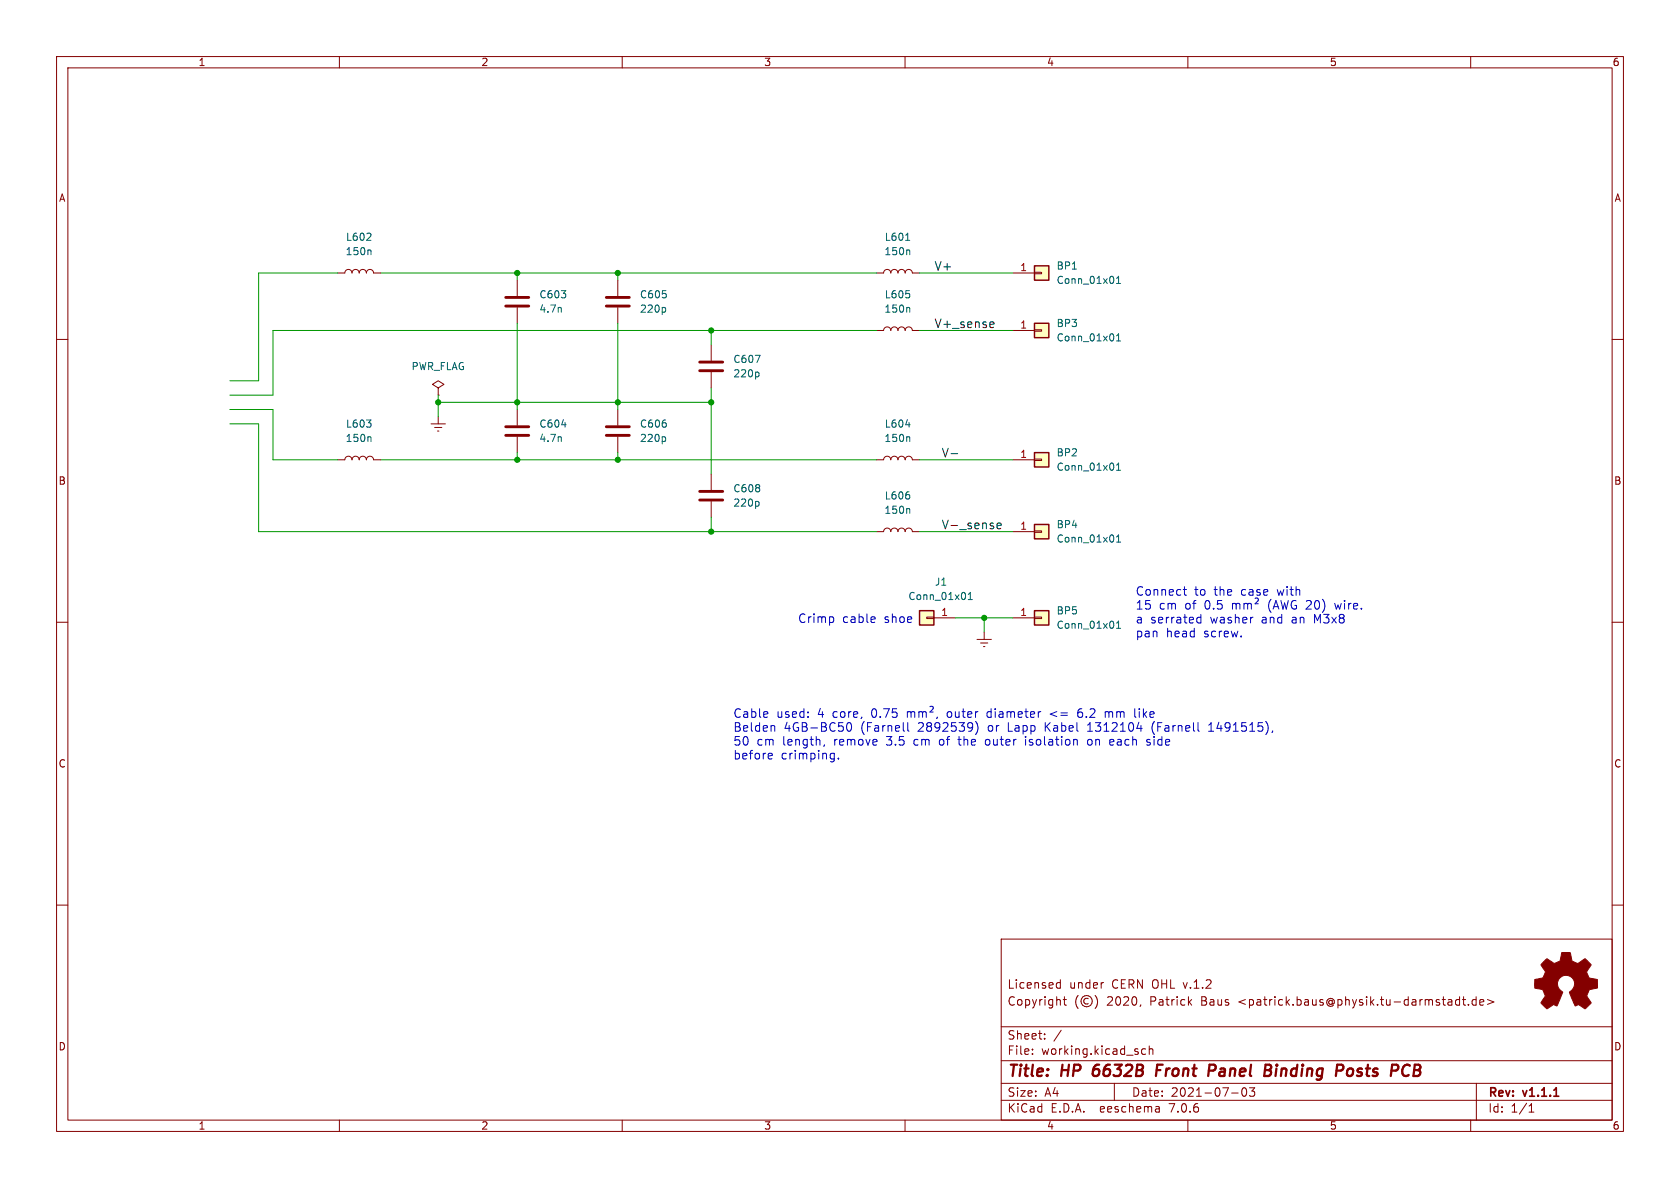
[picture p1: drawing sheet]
<svg xmlns="http://www.w3.org/2000/svg" width="297mm" height="210mm" viewBox="0 0 297 210" stroke-linecap="round" stroke-linejoin="round" font-family="sans-serif">
<g fill="none" stroke="#840000" stroke-width=".18">
<path d="M10 10h277v190h-277zM12 12h273v186h-273zM60 10v2M110 10v2M160 10v2M210 10v2M260 10v2M10 60h2M59.7 48.3h1.3a.64 .64 0 0 1 .6-.7 .64 .64 0 0 1 .6 .7 .64 .64 0 0 1 .7-.7 .64 .64 0 0 1 .6 .7 .64 .64 0 0 1 .6-.7 .64 .64 0 0 1 .7 .7 .64 .64 0 0 1 .6-.7 .64 .64 0 0 1 .6 .7h1.3M91.4 49.5v2.8M91.4 54.4v2.8M109.2 49.5v2.8"/>
<path d="M109.2 54.4v2.8M154.9 48.3h1.3a.64 .64 0 0 1 .6-.7 .64 .64 0 0 1 .7 .7 .64 .64 0 0 1 .6-.7 .64 .64 0 0 1 .6 .7 .64 .64 0 0 1 .7-.7 .64 .64 0 0 1 .6 .7 .64 .64 0 0 1 .7-.7 .64 .64 0 0 1 .6 .7h1.3M154.9 58.4h1.3a.64 .64 0 0 1 .6-.6 .64 .64 0 0 1 .7 .6 .64 .64 0 0 1 .6-.6 .64 .64 0 0 1 .6 .6 .64 .64 0 0 1 .7-.6 .64 .64 0 0 1 .6 .6 .64 .64 0 0 1 .7-.6 .64 .64 0 0 1 .6 .6h1.3M179.1 48.3h3.8M179.1 58.4h3.8M182.9 58.3h1.2v.2h-1.2zM182.9 48.1h1.2v.3h-1.2zM285 60h2M76.2 74.9h2.5M76.8 75.6h1.3M77.3 76.2h.3M77.5 68.6l1-.7-1-.6-1 .6 1 .7v1.3"/>
<path d="M77.5 69.9h.1M77.5 73.7v1.2M91.4 72.4v2.8M91.4 77.2v2.8M109.2 72.4v2.8M109.2 77.2v2.8M125.7 61v2.8M125.7 65.8v2.8M59.7 81.3h1.3a.64 .64 0 0 1 .6-.7 .64 .64 0 0 1 .6 .7 .64 .64 0 0 1 .7-.7 .64 .64 0 0 1 .6 .7 .64 .64 0 0 1 .6-.7 .64 .64 0 0 1 .7 .7 .64 .64 0 0 1 .6-.7 .64 .64 0 0 1 .6 .7h1.3M125.7 83.8v2.8M125.7 88.6v2.8M154.9 81.3h1.3a.64 .64 0 0 1 .6-.7 .64 .64 0 0 1 .7 .7 .64 .64 0 0 1 .6-.7 .64 .64 0 0 1 .6 .7 .64 .64 0 0 1 .7-.7 .64 .64 0 0 1 .6 .7 .64 .64 0 0 1 .7-.7 .64 .64 0 0 1 .6 .7h1.3"/>
<path d="M154.9 94h1.3a.64 .64 0 0 1 .6-.7 .64 .64 0 0 1 .7 .7 .64 .64 0 0 1 .6-.7 .64 .64 0 0 1 .6 .7 .64 .64 0 0 1 .7-.7 .64 .64 0 0 1 .6 .7 .64 .64 0 0 1 .7-.7 .64 .64 0 0 1 .6 .7h1.3M179.1 81.3h3.8M179.1 94h3.8M182.9 81.2h1.2v.2h-1.2zM182.9 93.9h1.2v.2h-1.2zM10 110h2M163.8 109.1h1.3v.2h-1.3zM165.1 109.2h3.8M172.7 113h2.6M173.4 113.7h1.2M173.9 114.3h.2M174 111.8v1.2"/>
<path d="M179.1 109.2h3.8M182.9 109.1h1.2v.2h-1.2zM285 110h2M10 160h2M285 160h2M177 166h108v32h-108zM186.9 174.6h.6M186.9 173.8h.6M187.5 173.2v1.5M188 176.7h.5M188.2 176.2v1.3l.3 .2M190.6 176a1.72 1.72 0 0 0 0 2.3"/>
<path d="M192.4 176.6a.52 .52 0 0 0-.8 .4 .52 .52 0 0 0 .8 .4M193.6 176a1.72 1.72 0 0 1 0 2.3M195 173.7h.1M201.7 177.6l-.2 .3M210.2 177.1l.5 .6M210.7 176.7l-.6 .6M258 176.8l-.4-.1-.3 .3v.4l.2 .2h.5M258 176.2v1.5M258.5 176.7h.6M258.7 176.2v1.3l.4 .2M259.6 177.6v.1M261 176.8l-.5-.1-.3 .3v.4l.2 .2h.6"/>
<path d="M261 176.2v1.5M261.6 177.2l.7-.1-.1-.3-.4-.1-.2 .2 .1 .7h.5M263 176.7l1.1 .4-1.1 .5M60 198v2M110 198v2M160 198v2M177 194.5h108M177 191.5h108M177 187.5h108M177 181.5h108M182.5 186.3v.1M182.5 185.5v.1"/>
<path d="M184.7 183.6v.1M184.7 182.8v.1M187.6 182.1l-1.3 2M197 191.5v3M202.5 185.5l-.4-.1-.3 .3v.4l.2 .2h.5M203.2 185.5l.2-.1 .3 .1 .1 .9M203.2 184.9v1.5M204.9 195.7l.1 .9M205 196.5l-.2 .1M205 196h-.2M210 198v2M217.7 193.2h1.2"/>
<path d="M219.7 192.4l.2-.1a.81 .81 0 0 1 .6 .6 .81 .81 0 0 1-.3 .8l-.2 .1a.81 .81 0 0 1-.3-1.4zM220.9 192.3h.9l-.5 .6 .4 .1v.7l-.2 .1h-.4l-.2-.1M260 198v2M261 191.5v6.5M270.3 196.6h.9M270.3 195.5l.4-.4v1.5"/>
<circle cx="192.1" cy="177" r="1"/>
</g>
<path d="M274.7 193.8h.9" fill="none" stroke="#840000" stroke-width=".3"/>
<g fill="none" stroke="#840000" stroke-width=".4">
<path d="M193.4 188.7l-.2 1.1 .3 .4M193.4 189.1l-.2 .3M204.5 189.2h.6M205.6 188.2h-1l-.3 2M213.8 188.2l1 .1a.58 .58 0 0 1-.3 1h-.8M224.6 189.4l.1 .4M224.7 188.4v.2l-.1 .4M225.7 188.9l-.2 1.3M225.7 188.2v.2M225.7 188.2l-.1 .1 .1 .1M225.7 188.2l.1 .1-.1 .1M238.2 189.3a.55 .55 0 0 1 .5-.4 .55 .55 0 0 1 .5 .4v.5a.57 .57 0 0 1-1 .2"/>
<path d="M248.7 188.2l.5 .2M249 190l-.4 .2M250.1 188.2l-.2 2h.7"/>
</g>
<g fill="none" stroke="#006464" stroke-width=".18">
<path d="M64.8 42.5h.8M65.4 44.2l.2 .2v.6M65.5 41.3v.5M99.2 54.4v.8M117.4 54.3l.3 .3v.3l-.3 .3M160.1 42.5h.7M160.7 44.2l.1 .2v.6M160.7 54.3l.1 .2v.7M160.8 52v.5M197.4 49.2l.3-.4v1.3M197.4 59.4l.3-.4v1.3M197.4 50.1h.7"/>
<path d="M64.8 74.2h.8l-.4 .5M65.4 77.2l.2 .2v.6M65.5 74.8v.6M99.2 77.3v.7M99.3 75.1h.8M117.4 77.2l.3 .2v.4l-.3 .2M133.5 62.8h.9l-.6 1.3M133.9 65.8l.3 .2v.4l-.3 .2M160.1 75.1h.8M160.7 77.2l.1 .2v.6M197.4 60.3h.7M133.9 88.6l.3 .3v.3l-.3 .3"/>
<path d="M160.7 89.9l.1 .2v.6M160.8 87.5v.6M197.4 83.1h.7M197.4 82.2l.3-.3v1.2M197.4 94.9l.3-.3v1.2M197.4 95.8h.7M171.2 106h.7M171.2 105.1l.3-.4v1.3M197.4 110.2l.3-.4v1.3M197.4 111.1h.7"/>
</g>
<path d="M272.9 170l.6-.5 .9 .6a.62 .62 0 0 0 1 0l.2-.1a1.62 1.62 0 0 0 .4-1.4l.1-.2h1.5l.2 .8a.74 .74 0 0 0 .6 .9l.5 .2 1.3-.8 1.1 1-.4 .7a.75 .75 0 0 0-.2 1.2l.2 .5 1.5 .3v1.5l-1.4 .2-.1 .2a1.23 1.23 0 0 0-.3 1.2l.7 1-.1 .1-1 .9-.8-.5a.54 .54 0 0 0-.9 0l-1-2.3a2.33 2.33 0 0 0 .8-2 1.54 1.54 0 0 0-2.5-.7 1.54 1.54 0 0 0 .5 2.6l-1.1 2.4a.69 .69 0 0 0-1.1 .2l-.6 .3-1.1-1 .8-1.2-.2-.6a.71 .71 0 0 0-.9-.7l-.8-.2v-1.4l.5-.1a1.11 1.11 0 0 0 1.2-.7 .72 .72 0 0 0-.2-1.2l-.4-.7z" fill="#840000" stroke="#840000" stroke-width=".18"/>
<path d="M89.4 54.1h4.1M89.4 52.6h4.1M107.2 54.1h4.1M107.2 52.6h4.1M89.4 77h4.1M89.4 75.4h4.1M107.2 77h4.1M107.2 75.4h4.1M123.7 65.5h4.1M123.7 64h4.1M123.7 88.4h4.1M123.7 86.9h4.1" fill="none" stroke="#840000" stroke-width=".51"/>
<g fill="#ffffc2" stroke="#ffffc2" stroke-width=".18">
<path d="M182.9 80h2.5v2.6h-2.5z"/>
<path d="M182.9 92.7h2.5v2.6h-2.5z"/>
<path d="M162.6 108h2.5v2.5h-2.5z"/>
<path d="M182.9 57.2h2.5v2.5h-2.5z"/>
<path d="M182.9 47h2.5v2.5h-2.5z"/>
<path d="M182.9 108h2.5v2.5h-2.5z"/>
</g>
<path d="M182.9 57.2h2.5v2.5h-2.5zM182.9 47h2.5v2.5h-2.5zM182.9 80h2.5v2.6h-2.5zM182.9 92.7h2.5v2.6h-2.5zM162.6 108h2.5v2.5h-2.5zM182.9 108h2.5v2.5h-2.5z" fill="none" stroke="#840000" stroke-width=".25"/>
<path d="M175.2 56.9l.5 .1v.3l-.7 .1M175.7 57.8l-.5 .1M168.1 80.2h1.2M176.3 93l.7-.2-.1-.3h-.4l-.2 .2v.7h.6" fill="none" stroke="#0f0f0f" stroke-width=".18"/>
<g fill="none" stroke="#0000c2" stroke-width=".18">
<path d="M147.2 109.1l.2 .2v.5l-.2 .2M154.5 109l.2 .4-.7 .1M154.6 110h-.1M209.2 104.2h.6M209.4 103.7v1.3l.4 .2M211.7 110.1h.6M211.7 109.2h.6M212.3 108.6v1.5M217.9 106.7v1M217.9 106.8l.4-.1 .2 .2M218.5 106.9l.3-.2h.3l.1 1M218.5 106.9v.8"/>
<path d="M219.9 106.8l.5-.1 .2 .2M219.9 106.7v1M220.6 106.9l.2-.2h.4v1M220.6 106.9v.8M222.5 106.1l-.6 .6h.6M236 106.7l.2 1M136 133.2h.5v.3l-.7 .2M136.5 134.1l-.5 .1M136.8 128.3l.2 .2v.8M145.8 131.6l-.2 .3M147.1 133.2h.4M147.5 134.1l-.4 .1"/>
<path d="M147.5 133.2v1.2l-.3 .3M148.2 134v.2M149.7 128v.7l.1 .4 .2 .2 .3-.1 .2-.2v-1M160.4 125.8v1M160.4 125.9l.4-.1 .3 .2M160.5 127.7v1.4l.2 .2M161.1 126l.2-.2 .3 .1 .1 .9M161.1 126v.8M162.4 125.9l.5-.1 .2 .2M162.4 125.8v1M163.1 126l.2-.2 .4 .1v.9M163.1 126v.8"/>
<path d="M164.4 124.9h.4a.31 .31 0 0 1 .1 .5l-.5 .5h.6M165.7 126.7l-.1 .3M169.3 130.7h.6M172.5 127.6a1.79 1.79 0 0 1 0 2.2M174.5 130.7l-.3 .3v.4l.3 .3M174.6 125.9v.8M181.3 130.7v1M186.8 125.8l-1.1 .4 1.1 .5M191 125.3l-.2 .1a1.03 1.03 0 0 0 0 1.4h.3M191.1 125.9h-.3l-.3 .3M192.3 129.3h.8M192.6 128l-.3 .2"/>
<path d="M192.8 130.7l-.4 .1-.1 .2v.6l.5 .1M195.4 125.8v1M196 125.9l-.4-.1-.2 .1M196.3 130.8h.5M196.3 131.6h.5M196.9 131.1l-.7 .1M200.6 125.3v1.3l.2 .2M201 128.8h.9M203.3 130.8l-.4-.1-.2 .2 .1 .2 .5 .2v.3h-.6M203.9 127.8l-.2 .7 .2 1.1M213.7 129.3h.8M213.7 128.2l.4-.5v1.6"/>
<path d="M225 129.2l-.1 .3"/>
</g>
<g fill="none" stroke="#009600" stroke-width=".18">
<path d="M59.7 48.3h-14v19h-5.1M67.3 48.3h87.6M91.4 48.3v1.2M91.4 57.2v15.2M109.2 48.3v1.2M109.2 57.2v15.2M125.7 58.4v2.6M154.9 58.4h-106.6v11.5h-7.7M162.6 48.3h16.5M162.6 58.4h16.5M40.6 74.9h5.1v19.1h109.2M40.6 72.4h7.7v8.9h11.4"/>
<path d="M77.5 71.1h48.2M77.5 69.9v3.8M125.7 68.6v15.2M67.3 81.3h87.6M91.4 80v1.3M109.2 80v1.3M125.7 91.4v2.6M162.6 94h16.5M162.6 81.3h16.5M168.9 109.2h10.2M174 109.2v2.6"/>
</g>
<g fill="#009600" stroke="#009600" stroke-width=".18">
<circle cx="91.4" cy="71.1" r=".46"/>
<circle cx="125.7" cy="94" r=".46"/>
<circle cx="109.2" cy="81.3" r=".46"/>
<circle cx="174" cy="109.2" r=".46"/>
<circle cx="91.4" cy="81.3" r=".46"/>
<circle cx="109.2" cy="71.1" r=".46"/>
<circle cx="125.7" cy="58.4" r=".46"/>
<circle cx="125.7" cy="71.1" r=".46"/>
<circle cx="109.2" cy="48.3" r=".46"/>
<circle cx="91.4" cy="48.3" r=".46"/>
<circle cx="77.5" cy="71.1" r=".46"/>
</g>
<g font-size="2.8" fill="#840000">
<text x="178" y="190.9">Title:</text>
<text x="187.7" y="190.9">HP</text>
<text x="194.1" y="190.9">6632B</text>
<text x="206" y="190.9">Front</text>
<text x="216.1" y="190.9">Panel</text>
<text x="226.8" y="190.9">Binding</text>
<text x="240.2" y="190.9">Posts</text>
<text x="250.7" y="190.9">PCB</text>
</g>
<g font-size="2.1" fill="#0f0f0f">
<text x="165.1" y="47.9">V+</text>
<text x="165.1" y="58.1">V+_sense</text>
<text x="166.4" y="81">V-</text>
<text x="166.4" y="93.7">V-_sense</text>
</g>
<g font-size="2.1" fill="#0000c2">
<text x="200.7" y="105.4">Connect</text>
<text x="200.7" y="107.9">15</text>
<text x="204.9" y="107.9">cm</text>
<text x="209.5" y="107.9">of</text>
<text x="211.1" y="105.4">to</text>
<text x="213.1" y="107.9">0.5</text>
<text x="214.7" y="105.4">the</text>
<text x="219.6" y="105.4">case</text>
<text x="224.6" y="107.9">(AWG 20)</text>
<text x="226.1" y="105.4">with</text>
<text x="236.7" y="107.9">wire.</text>
<text x="141" y="110.2">Crimp</text>
<text x="148.9" y="110.2">cable</text>
<text x="156.4" y="110.2">shoe</text>
<text x="200.7" y="110.3">a</text>
<text x="200.7" y="112.8">pan</text>
<text x="203.4" y="110.3">serrated</text>
<text x="206.1" y="112.8">head</text>
<text x="212.9" y="112.8">screw.</text>
<text x="214" y="110.3">washer</text>
<text x="223.2" y="110.3">and</text>
<text x="228.6" y="110.3">an</text>
<text x="232.7" y="110.3">M3x8</text>
<text x="129.5" y="127">Cable</text>
<text x="129.5" y="129.5">Belden</text>
<text x="129.5" y="131.9">50</text>
<text x="133.8" y="131.9">cm</text>
<text x="137.2" y="127">used:</text>
<text x="138.4" y="131.9">length,</text>
<text x="138.5" y="129.5">4GB-BC50</text>
<text x="144.6" y="127">4</text>
<text x="147.3" y="127">core,</text>
<text x="147.6" y="131.9">remove</text>
<text x="152.2" y="129.5">(Farnell</text>
<text x="154.3" y="127">0.75</text>
<text x="157" y="131.9">3.5</text>
<text x="161.9" y="131.9">cm</text>
<text x="162.4" y="129.5">2892539)</text>
<text x="166.6" y="131.9">of</text>
<text x="168" y="127">outer</text>
<text x="170.2" y="131.9">the</text>
<text x="174.9" y="129.5">or</text>
<text x="175" y="131.9">outer</text>
<text x="175.2" y="127">diameter</text>
<text x="178.6" y="129.5">Lapp</text>
<text x="182.2" y="131.9">isolation</text>
<text x="185.2" y="129.5">Kabel</text>
<text x="186.4" y="127">&lt;=</text>
<text x="191.5" y="127">6.2</text>
<text x="192.9" y="129.5">1312104</text>
<text x="193.4" y="131.9">on</text>
<text x="196.5" y="127">mm</text>
<text x="197.5" y="131.9">each</text>
<text x="201.8" y="127">like</text>
<text x="204.2" y="131.9">side</text>
<text x="204.4" y="129.5">(Farnell</text>
<text x="214.7" y="129.5">1491515),</text>
<text x="129.5" y="134.4">before</text>
<text x="138" y="134.4">crimping.</text>
</g>
<g font-size="2.1" fill="#840000">
<text x="178" y="178">Copyright</text>
<text x="178" y="175">Licensed</text>
<text x="189" y="175">under</text>
<text x="195.7" y="178">2020,</text>
<text x="196.6" y="175">CERN OHL v.1.2</text>
<text x="203.5" y="178">Patrick</text>
<text x="212.6" y="178">Baus</text>
<text x="219.4" y="178">&lt;patrick.baus@physik.tu-darmstadt.de&gt;</text>
<text x="178" y="184">Sheet:</text>
<text x="178" y="186.7">File:</text>
<text x="184.1" y="186.7">working.kicad_sch</text>
<text x="178" y="196.9">KiCad</text>
<text x="178" y="194.1">Size:</text>
<text x="184.7" y="194.1">A4</text>
<text x="185.7" y="196.9">E.D.A.</text>
<text x="194.6" y="196.9">eeschema</text>
<text x="200" y="194.1">Date:</text>
<text x="207" y="196.9">7.0.6</text>
<text x="207" y="194.1">2021-07-03</text>
<text x="263" y="194.3">Rev:</text>
<text x="263" y="196.9">Id:</text>
<text x="267.1" y="196.9">1/1</text>
<text x="269.4" y="194.3">v1.1.1</text>
</g>
<g font-size="1.8" fill="#840000">
<text x="35" y="11.9">1</text>
<text x="85" y="11.9">2</text>
<text x="135" y="11.9">3</text>
<text x="185" y="11.9">4</text>
<text x="235" y="11.9">5</text>
<text x="285" y="11.9">6</text>
<text x="10.3" y="35.9">A</text>
<text x="285.3" y="35.9">A</text>
<text x="10.3" y="85.9">B</text>
<text x="285.3" y="85.9">B</text>
<text x="10.3" y="135.9">C</text>
<text x="285.3" y="135.9">C</text>
<text x="10.3" y="185.9">D</text>
<text x="285.3" y="185.9">D</text>
<text x="35" y="199.9">1</text>
<text x="85" y="199.9">2</text>
<text x="135" y="199.9">3</text>
<text x="185" y="199.9">4</text>
<text x="235" y="199.9">5</text>
<text x="285" y="199.9">6</text>
</g>
<g font-size="1.8" fill="#006464">
<text x="61" y="45.3">150n</text>
<text x="61.1" y="42.8">L602</text>
<text x="156.3" y="45.3">150n</text>
<text x="156.3" y="42.8">L601</text>
<text x="186.7" y="47.9">BP1</text>
<text x="95.3" y="52.9">C603</text>
<text x="113" y="52.9">C605</text>
<text x="156.3" y="52.9">L605</text>
<text x="186.7" y="50.4">Conn_01x01</text>
<text x="95.3" y="55.5">4.7n</text>
<text x="113" y="55.5">220p</text>
<text x="156.3" y="55.5">150n</text>
<text x="186.7" y="58">BP3</text>
<text x="72.7" y="65.6">PWR_FLAG</text>
<text x="129.5" y="64.4">C607</text>
<text x="186.7" y="60.6">Conn_01x01</text>
<text x="129.5" y="66.9">220p</text>
<text x="61.1" y="75.8">L603</text>
<text x="95.3" y="75.8">C604</text>
<text x="113" y="75.8">C606</text>
<text x="156.3" y="75.8">L604</text>
<text x="61" y="78.3">150n</text>
<text x="95.3" y="78.3">4.7n</text>
<text x="113" y="78.3">220p</text>
<text x="156.3" y="78.3">150n</text>
<text x="186.7" y="80.9">BP2</text>
<text x="186.7" y="83.4">Conn_01x01</text>
<text x="129.5" y="87.2">C608</text>
<text x="129.5" y="89.8">220p</text>
<text x="156.3" y="88.5">L606</text>
<text x="156.3" y="91">150n</text>
<text x="186.7" y="93.6">BP4</text>
<text x="186.7" y="96.1">Conn_01x01</text>
<text x="160.5" y="106.3">Conn_01x01</text>
<text x="165.2" y="103.7">J1</text>
<text x="186.7" y="108.8">BP5</text>
<text x="186.7" y="111.4">Conn_01x01</text>
</g>
<g font-size="1.8" fill="#a90000">
<text x="180.3" y="48">1</text>
<text x="180.3" y="58.2">1</text>
<text x="180.3" y="81">1</text>
<text x="180.3" y="93.7">1</text>
<text x="166.3" y="109">1</text>
<text x="180.3" y="109">1</text>
</g>
</svg>
